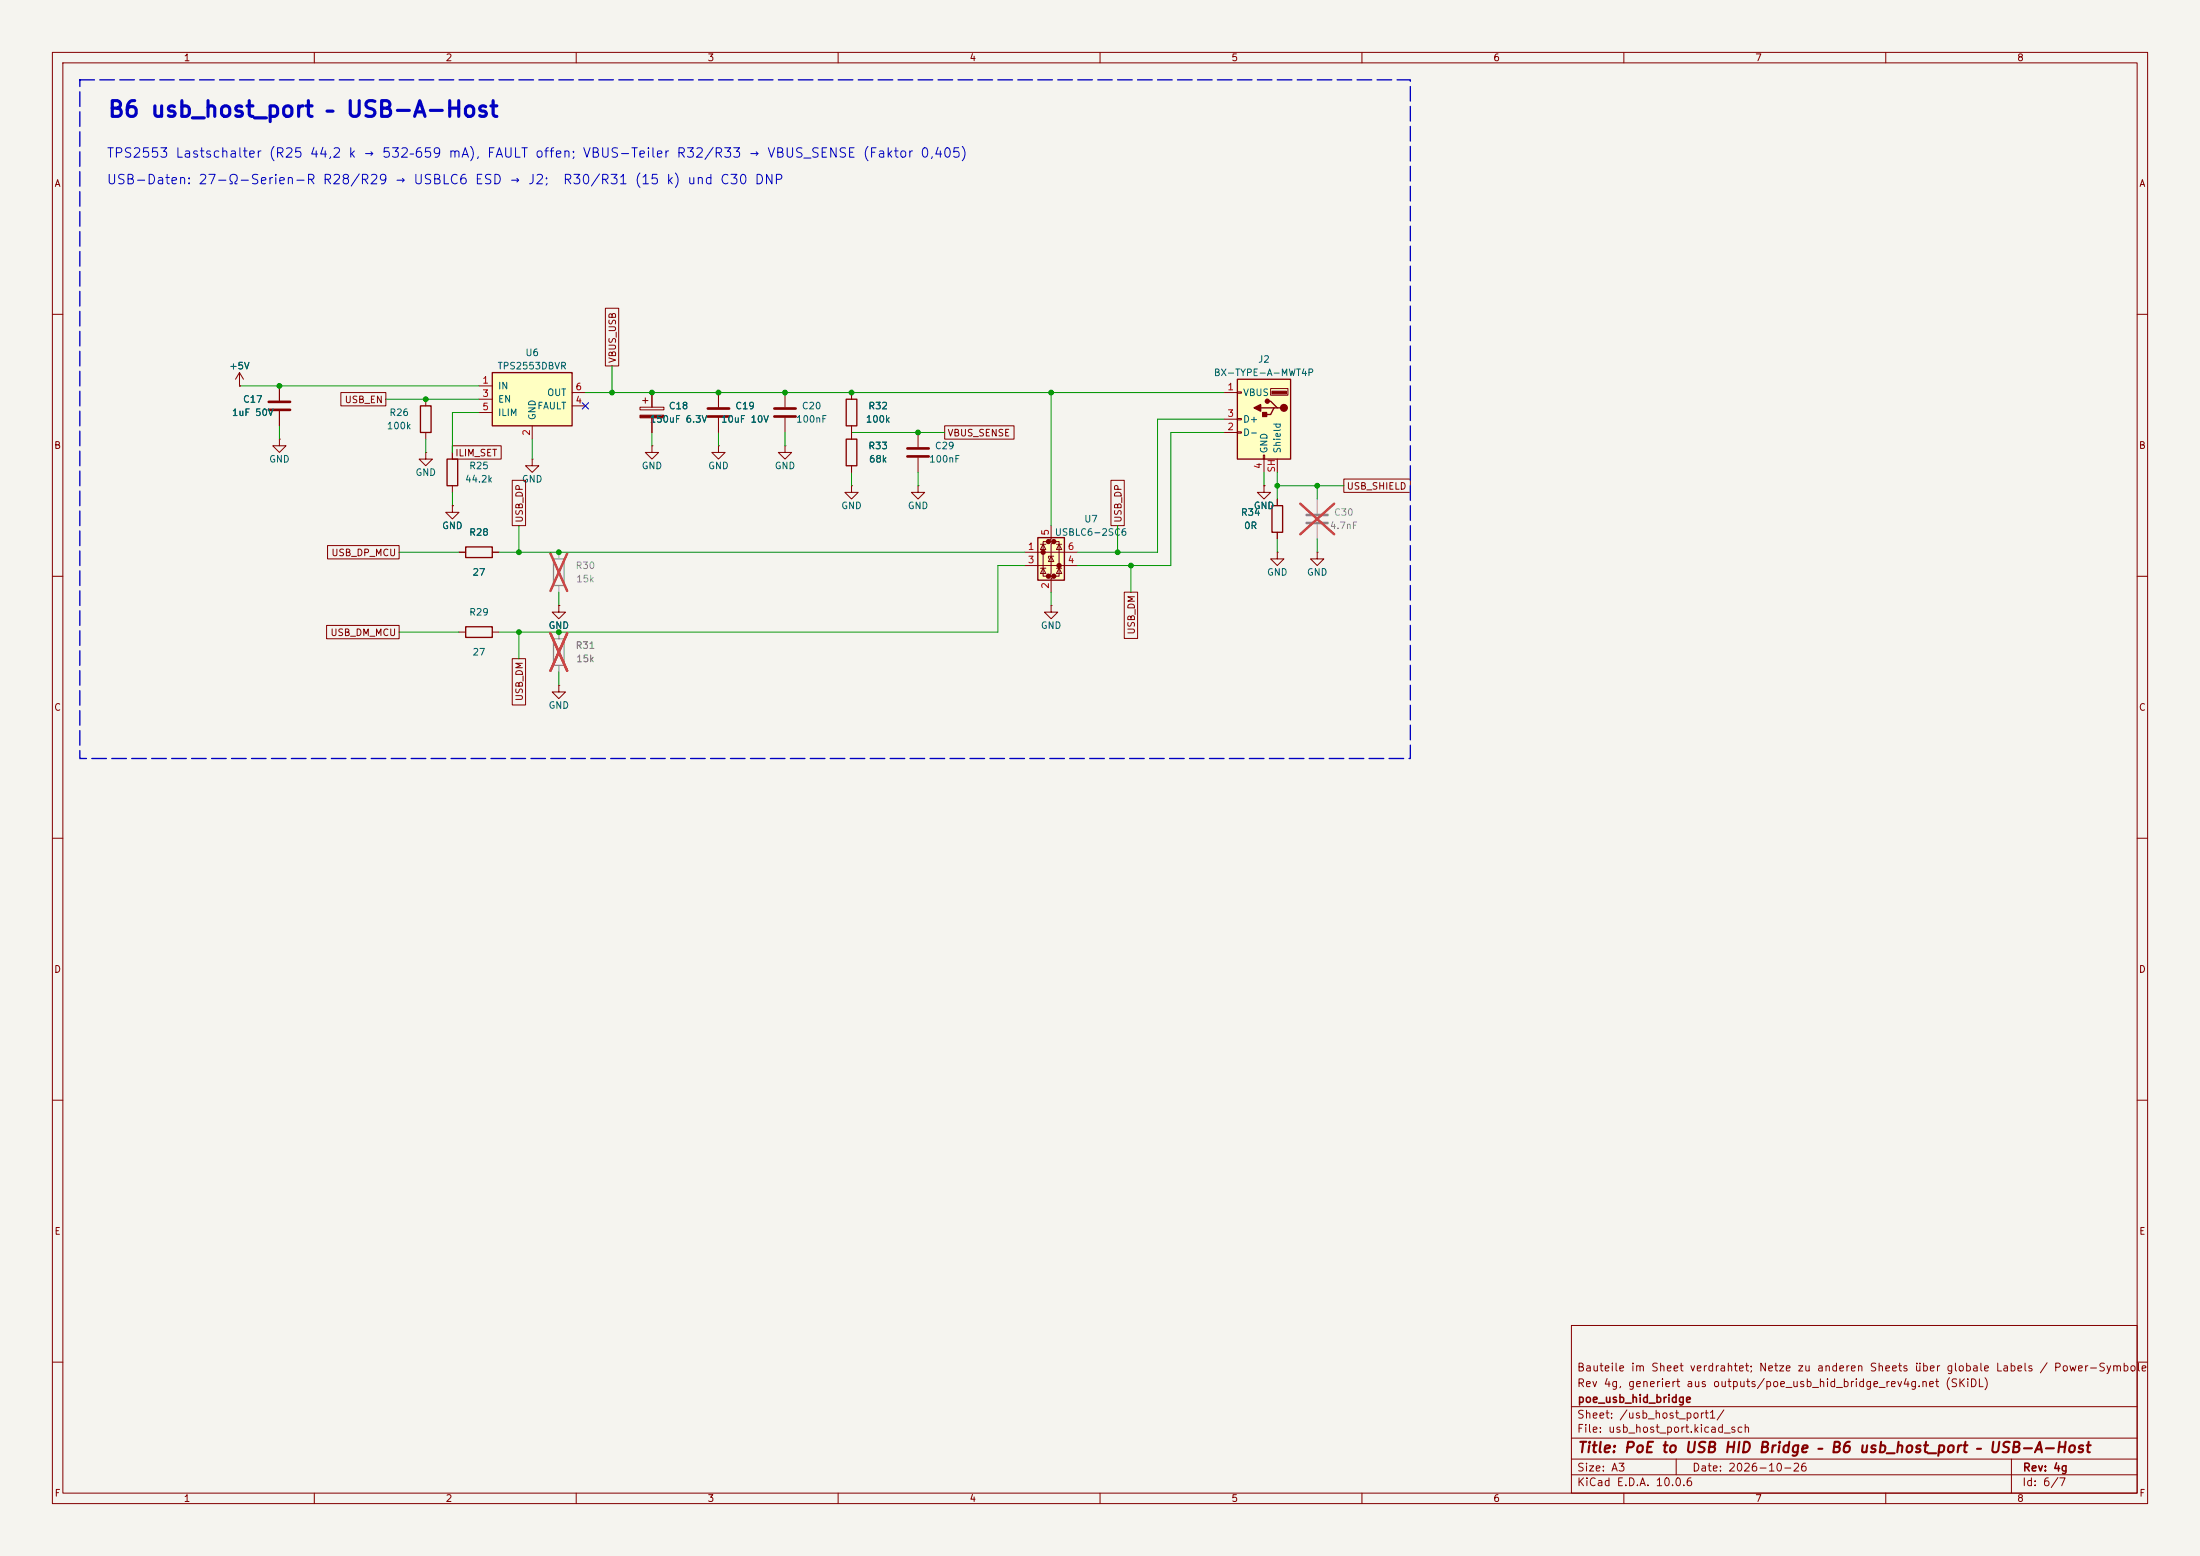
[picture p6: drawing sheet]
<svg xmlns="http://www.w3.org/2000/svg" width="420mm" height="297mm" viewBox="0 0 420 297" stroke-linecap="round" stroke-linejoin="round" font-family="sans-serif">
<path d="M0 0h420v297h-420z" fill="#f5f4ef" stroke="#f5f4ef" stroke-width=".19"/>
<g fill="none" stroke="#840000" stroke-width=".19">
<path d="M10 10h400v277h-400zM12 12h396v273h-396zM60 10v2M110 10v2M160 10v2M210 10v2M260 10v2M310 10v2M360 10v2M10 60h2M122.2 77.7h4.5v.5h-4.5zM122.7 76.5h1"/>
<path d="M123.2 75.9v1.1M124.5 74.9v2.8M124.5 79.8v2.8M137.2 74.9v2.8M137.2 79.8v2.8M408 60h2M101.6 87.6v1.3h1.3l-1.3 1.3-1.3-1.3h1.3M101.6 87.6h.1M124.5 85.1v1.3h1.2l-1.2 1.2-1.3-1.2h1.3M124.5 85.1h.1M137.2 85.1v1.3h1.2l-1.2 1.2-1.3-1.2h1.3M137.2 85.1h.1"/>
<path d="M175.3 82.6v2.7M175.3 87.4v2.8M10 110h2M87.6 105.4h1.3M94 105.4h1.2M106.7 115.6v1.2h1.2l-1.2 1.3-1.3-1.3h1.3M106.7 115.6h.1M408 110h2M10 160h2M408 160h2M10 210h2M408 210h2"/>
<path d="M300 253h108v32h-108zM10 260h2M300 278.5h108M300 274.5h108M300 268.5h108M320 278.5v3M384 278.5v6.5M408 260h2M60 285v2M110 285v2M160 285v2M210 285v2"/>
<path d="M260 285v2M300 281.5h108M310 285v2M360 285v2"/>
</g>
<path d="M122.2 79.2h4.5v.6h-4.5z" fill="#840000" stroke="#840000" stroke-width=".19"/>
<path d="M105.7 106.7h2v5.1h-2zM105.7 121.9h2v5.1h-2z" fill="none" stroke="#9c9b98" stroke-width=".25"/>
<path d="M106.7 105.4v1.3M106.7 111.8v1.2M106.7 120.7v1.2M106.7 127v1.3" fill="none" stroke="#9c9b98" stroke-width=".19"/>
<path d="M105.1 105.6l3.2 7.2M108.3 105.6l-3.2 7.2M105.1 120.9l3.2 7.1M108.3 120.9l-3.2 7.1" fill="none" stroke="#e12e31" stroke-width=".46"/>
<path d="M135.1 78h4.1M135.1 79.5h4.1M173.2 85.6h4.1M173.2 87.1h4.1" fill="none" stroke="#840000" stroke-width=".51"/>
<path d="M88.9 104.4h5.1v2h-5.1z" fill="none" stroke="#840000" stroke-width=".25"/>
<path d="M198.1 102.6h5.1v8.1h-5.1z" fill="#ffffc2"/>
<g fill="#840000" stroke="#840000" stroke-width=".51">
<circle cx="199.1" cy="105.4" r=".25"/>
<circle cx="200.2" cy="103.4" r=".25"/>
<circle cx="200.2" cy="110" r=".25"/>
<circle cx="201.2" cy="103.4" r=".25"/>
<circle cx="201.2" cy="110" r=".25"/>
<circle cx="202.2" cy="107.9" r=".25"/>
</g>
<g fill="none" stroke="#840000" stroke-width=".19">
<path d="M86.4 96.5v1.3h1.2l-1.2 1.3-1.3-1.3h1.3M86.4 96.5h.1M86.4 86.4v1.2M86.4 92.7v1.3M195.6 105.4h10.1M195.6 108h10.1M198.6 108.5h1M198.6 103.9h1M199.1 103.9l.5 1h-1zM199.1 108.5l.5 1h-1zM200.2 103.4h-1.1v6.6h1.1M200.7 100.3v2.6l-.5 .5h1l-.5 .5v5.6l-.5 .5h1l-.5 .5v2.5"/>
<path d="M200.7 106.2l.5 1h-1zM200.7 115.6v1.2h1.2l-1.2 1.3-1.3-1.3h1.3M200.7 115.6h.1M201.2 106.2h-1v.4M201.2 103.4h1v6.6h-1M201.7 108.5h1M201.7 103.9h1M202.2 103.9l.5 1h-1zM202.2 108.5l.5 1h-1z"/>
</g>
<path d="M85.3 87.6h2.1v5.1h-2.1zM198.1 102.6h5.1v8.1h-5.1z" fill="none" stroke="#840000" stroke-width=".25"/>
<path d="M249.4 98.3h4.1M249.4 99.8h4.1" fill="none" stroke="#9c9b98" stroke-width=".51"/>
<path d="M251.5 95.3v2.7M251.5 100.1v2.8" fill="none" stroke="#9c9b98" stroke-width=".19"/>
<path d="M248.2 96.1l6.5 5.9M254.7 96.1l-6.5 5.9" fill="none" stroke="#e12e31" stroke-width=".46"/>
<path d="M236.2 72.4h10.2v15.2h-10.2z" fill="#ffffc2"/>
<path d="M80.3 77.5h2v5.1h-2zM161.5 76.2h2.1v5.1h-2.1zM236.2 72.4h10.2v15.2h-10.2zM240.7 77.9h2.5M241.9 76.6h.7l1.2 1.3h.7M243.8 77.9h-.6l-.6 1.2h-1.3M161.5 83.8h2.1v5.1h-2.1zM242.8 96.5h2.1v5.1h-2.1zM88.9 119.6h5.1v2.1h-5.1z" fill="none" stroke="#840000" stroke-width=".25"/>
<g fill="#840000" stroke="#840000" stroke-width=".25">
<path d="M241 78.7h.8v.8h-.8z"/>
<path d="M239.4 77.9l1.3-.7v1.3z"/>
<circle cx="245.1" cy="77.9" r=".63"/>
<circle cx="241.9" cy="76.6" r=".38"/>
</g>
<path d="M242.8 74.7h2.8v.5h-2.8z" fill="#840000" stroke="#840000" stroke-width=".19"/>
<g fill="none" stroke="#840000" stroke-width=".19">
<path d="M45.7 73.7h.1M45.7 71.1l-.7 1.3M45.7 71.1l.8 1.3M45.7 71.1v2.6M53.3 73.7v2.8M53.3 78.5v2.8M81.3 76.2v1.3M149.9 74.9v2.8M149.9 79.8v2.8M162.6 74.9v1.3M233.7 74.9h2.5M236.2 74.8h.8v.3h-.8z"/>
<path d="M236.2 79.9h.8v.2h-.8zM242.6 74.2h3.3v1.2h-3.3zM53.3 83.8v1.3h1.3l-1.3 1.3-1.2-1.3h1.2M53.3 83.8h.1M81.3 86.4v1.2h1.2l-1.2 1.3-1.3-1.3h1.3M81.3 86.4h.1M81.3 82.6v1.2M149.9 85.1v1.3h1.2l-1.2 1.2-1.3-1.2h1.3M149.9 85.1h.1M162.6 92.7v1.3h1.2l-1.2 1.3-1.3-1.3h1.3M162.6 92.7h.1M162.6 81.3v2.5"/>
<path d="M162.6 88.9v1.3M175.3 92.7v1.3h1.2l-1.2 1.3-1.3-1.3h1.3M175.3 92.7h.1M233.7 82.6h2.5M233.7 80h2.5M236.2 82.4h.8v.3h-.8zM241.2 86.9h.2v.7h-.2zM241.3 92.7v1.3h1.3l-1.3 1.3-1.3-1.3h1.3M241.3 92.7h.1M241.3 87.6v2.6M243.8 87.6v2.6M243.8 95.3v1.2"/>
<path d="M243.8 105.4v1.3h1.3l-1.3 1.3-1.2-1.3h1.2M243.8 105.4h.1M243.8 101.6v1.3M251.5 105.4v1.3h1.2l-1.2 1.3-1.3-1.3h1.3M251.5 105.4h.1M87.6 120.7h1.3M94 120.7h1.2M106.7 130.8v1.3h1.2l-1.2 1.3-1.3-1.3h1.3M106.7 130.8h.1"/>
</g>
<path d="M51.3 76.7h4.1M51.3 78.2h4.1M147.8 78h4.1M147.8 79.5h4.1" fill="none" stroke="#840000" stroke-width=".51"/>
<path d="M94 71.1h15.2v10.2h-15.2z" fill="#ffffc2"/>
<path d="M94 71.1h15.2v10.2h-15.2z" fill="none" stroke="#840000" stroke-width=".25"/>
<g fill="none" stroke="#840000" stroke-width=".19">
<path d="M115.6 58.8h2.5v11.1h-2.5zM45.7 73.7h.1M53.3 73.7v2.8M53.3 78.5v2.8M65.1 74.9h8.6v2.6h-8.6zM91.4 73.7h2.6M91.4 76.2h2.6M91.4 78.7h2.6M109.2 77.5h2.6M109.2 74.9h2.6M124.5 74.9v2.8M124.5 79.8v2.8"/>
<path d="M137.2 74.9v2.8M137.2 79.8v2.8M162.6 74.9v1.3M86.4 85.1h9.3v2.5h-9.3zM86.4 96.5h.1M97.8 91.7h2.5v8.6h-2.5zM101.6 81.3v2.5M162.6 81.3v2.5M162.6 88.9v1.3M180.3 81.3h13.3v2.5h-13.3zM212.1 91.7h2.5v8.6h-2.5zM241.3 92.7h.1"/>
<path d="M243.8 95.3v1.2M256.5 91.4h12.7v2.6h-12.7zM62.3 119.4h13.9v2.5h-13.9zM62.5 104.1h13.7v2.6h-13.7zM87.6 105.4h1.3M94 105.4h1.2M106.7 115.6h.1M214.6 113h2.6v8.9h-2.6zM243.8 101.6v1.3M97.8 125.7h2.5v8.9h-2.5z"/>
</g>
<g fill="none" stroke="#009600" stroke-width=".19">
<path d="M45.7 73.7h45.7M73.7 76.2h17.7M91.4 78.7h-5v7.7M111.8 74.9h121.9M116.8 69.9v5M200.7 74.9v25.4M53.3 81.3v2.5M81.3 83.8v2.6M86.4 94v2.5M101.6 83.8v3.8M124.5 82.6v2.5M137.2 82.6v2.5"/>
<path d="M149.9 82.6v2.5M162.6 82.6h17.7M162.6 90.2v2.5M175.3 90.2v2.5M233.7 80h-12.7v25.4h-15.3M233.7 82.6h-10.2v25.4h-17.8M241.3 90.2v2.5M243.8 90.2v5.1M243.8 92.7h12.7M251.5 92.7v2.6M76.2 105.4h11.4M95.2 105.4h100.4"/>
<path d="M99.1 100.3v5.1M106.7 113v2.6M195.6 108h-5.1v12.7h-95.3M200.7 113v2.6M213.4 100.3v5.1M215.9 108v5M243.8 102.9v2.5M251.5 102.9v2.5M76.2 120.7h11.4M99.1 120.7v5M106.7 128.3v2.5"/>
</g>
<path d="M111.2 76.9l1.2 1.2M112.4 76.9l-1.2 1.2" fill="none" stroke="#000084" stroke-width=".19"/>
<path d="M15.2 15.2h254v129.6h-254z" fill="none" stroke="#0000c2" stroke-width=".25" stroke-dasharray="2.8 1"/>
<path d="M106.7 120.7v1.2M106.7 127v1.3" fill="none" stroke="#9c9b98" stroke-width=".19"/>
<path d="M105.1 120.9l3.2 7.1M108.3 120.9l-3.2 7.1" fill="none" stroke="#e12e31" stroke-width=".46"/>
<g fill="#009600" stroke="#009600" stroke-width=".19">
<circle cx="137.2" cy="74.9" r=".46"/>
<circle cx="149.9" cy="74.9" r=".46"/>
<circle cx="162.6" cy="74.9" r=".46"/>
<circle cx="175.3" cy="82.6" r=".46"/>
<circle cx="106.7" cy="105.4" r=".46"/>
<circle cx="106.7" cy="120.7" r=".46"/>
<circle cx="99.1" cy="120.7" r=".46"/>
<circle cx="81.3" cy="76.2" r=".46"/>
<circle cx="99.1" cy="105.4" r=".46"/>
<circle cx="213.4" cy="105.4" r=".46"/>
<circle cx="215.9" cy="108" r=".46"/>
<circle cx="200.7" cy="74.9" r=".46"/>
<circle cx="251.5" cy="92.7" r=".46"/>
<circle cx="243.8" cy="92.7" r=".46"/>
<circle cx="116.8" cy="74.9" r=".46"/>
<circle cx="124.5" cy="74.9" r=".46"/>
<circle cx="53.3" cy="73.7" r=".46"/>
</g>
<text font-size="3" fill="#0000c2" x="20.4" y="23.1">B6 usb_host_port – USB-A-Host</text>
<text font-size="2" fill="#840000" x="301" y="277.8">Title: PoE to USB HID Bridge – B6 usb_host_port – USB-A-Host</text>
<g font-size="1.8" fill="#0000c2">
<text x="20.2" y="30.5">TPS2553 Lastschalter (R25 44,2 k → 532–659 mA), FAULT offen; VBUS-Teiler R32/R33 → VBUS_SENSE (Faktor 0,405)</text>
<text x="20.2" y="35.6">USB-Daten: 27-Ω-Serien-R R28/R29 → USBLC6 ESD → J2;</text>
<text x="107.3" y="35.6">R30/R31 (15 k) und C30 DNP</text>
</g>
<g font-size="1.5" fill="#840000">
<text x="300.9" y="262.1">Bauteile im Sheet verdrahtet; Netze zu anderen Sheets über globale Labels / Power-Symbole</text>
<text x="300.9" y="265.1">Rev 4g, generiert aus outputs/poe_usb_hid_bridge_rev4g.net (SKiDL)</text>
<text x="301" y="268.1">poe_usb_hid_bridge</text>
<text x="300.9" y="273.8">File: usb_host_port.kicad_sch</text>
<text x="300.9" y="271.1">Sheet: /usb_host_port1/</text>
<text x="300.9" y="281.2">Size: A3</text>
<text x="322.9" y="281.2">Date: 2026-10-26</text>
<text x="386" y="281.2">Rev: 4g</text>
<text x="300.9" y="284">KiCad E.D.A. 10.0.6</text>
<text x="385.9" y="284">Id: 6/7</text>
</g>
<g font-size="1.3" fill="#840000">
<text x="35" y="12">1</text>
<text x="85" y="12">2</text>
<text x="135" y="12">3</text>
<text x="185" y="12">4</text>
<text x="235" y="12">5</text>
<text x="285" y="12">6</text>
<text x="335" y="12">7</text>
<text x="385" y="12">8</text>
<text x="10.3" y="36">A</text>
<text x="408.3" y="36">A</text>
<text x="117.9" y="69.4" transform="rotate(-90 117.9 69.4)">VBUS_USB</text>
<text x="65.7" y="77.3">USB_EN</text>
<text x="180.8" y="83.6">VBUS_SENSE</text>
<text x="10.2" y="86">B</text>
<text x="86.8" y="87.4">ILIM_SET</text>
<text x="408.2" y="86">B</text>
<text x="257" y="93.8">USB_SHIELD</text>
<text x="100.1" y="99.9" transform="rotate(-90 100.1 99.9)">USB_DP</text>
<text x="214.4" y="99.9" transform="rotate(-90 214.4 99.9)">USB_DP</text>
<text x="63.2" y="106.5">USB_DP_MCU</text>
<text x="63" y="121.7">USB_DM_MCU</text>
<text x="217" y="121.2" transform="rotate(-90 217 121.2)">USB_DM</text>
<text x="10.2" y="136">C</text>
<text x="100.1" y="133.9" transform="rotate(-90 100.1 133.9)">USB_DM</text>
<text x="408.2" y="136">C</text>
<text x="10.2" y="186">D</text>
<text x="408.2" y="186">D</text>
<text x="10.3" y="236">E</text>
<text x="408.3" y="236">E</text>
<text x="10.3" y="286">F</text>
<text x="35" y="287">1</text>
<text x="85" y="287">2</text>
<text x="135" y="287">3</text>
<text x="185" y="287">4</text>
<text x="235" y="287">5</text>
<text x="285" y="287">6</text>
<text x="335" y="287">7</text>
<text x="385" y="287">8</text>
<text x="408.3" y="286">F</text>
</g>
<g font-size="1.3" fill="#006464">
<text x="43.7" y="70.8">+5V</text>
<text x="94.9" y="70.8">TPS2553DBVR</text>
<text x="100.2" y="68.3">U6</text>
<text x="240.1" y="69.5">J2</text>
<text x="46.3" y="77.2">C17</text>
<text x="95" y="74.6">IN</text>
<text x="95" y="77.2">EN</text>
<text x="104.3" y="75.9">OUT</text>
<text x="231.6" y="72.1">BX-TYPE-A-MWT4P</text>
<text x="237.2" y="75.9">VBUS</text>
<text x="44.2" y="79.7">1uF 50V</text>
<text x="73.7" y="82.2">100k</text>
<text x="74.2" y="79.7">R26</text>
<text x="95" y="79.7">ILIM</text>
<text x="102.5" y="78.4">FAULT</text>
<text x="102.6" y="80.3" transform="rotate(-90 102.6 80.3)">GND</text>
<text x="123.9" y="81">150uF 6.3V</text>
<text x="127.6" y="78.4">C18</text>
<text x="137.5" y="81">10uF 10V</text>
<text x="140.3" y="78.4">C19</text>
<text x="151.9" y="81">100nF</text>
<text x="153" y="78.4">C20</text>
<text x="165.2" y="81">100k</text>
<text x="165.7" y="78.4">R32</text>
<text x="237.2" y="83.5">D-</text>
<text x="237.2" y="81">D+</text>
<text x="51.3" y="88.6">GND</text>
<text x="89.5" y="89.9">R25</text>
<text x="122.4" y="89.9">GND</text>
<text x="135.1" y="89.9">GND</text>
<text x="147.8" y="89.9">GND</text>
<text x="165.7" y="86.1">R33</text>
<text x="165.8" y="88.6">68k</text>
<text x="177.3" y="88.6">100nF</text>
<text x="178.4" y="86.1">C29</text>
<text x="242.3" y="86.6" transform="rotate(-90 242.3 86.6)">GND</text>
<text x="244.8" y="86.6" transform="rotate(-90 244.8 86.6)">Shield</text>
<text x="79.2" y="91.1">GND</text>
<text x="88.7" y="92.4">44.2k</text>
<text x="99.5" y="92.4">GND</text>
<text x="84.3" y="101.3">GND</text>
<text x="160.5" y="97.5">GND</text>
<text x="173.2" y="97.5">GND</text>
<text x="206.9" y="100">U7</text>
<text x="236.8" y="98.8">R34</text>
<text x="237.4" y="101.3">0R</text>
<text x="239.2" y="97.5">GND</text>
<text x="89.5" y="102.6">R28</text>
<text x="201.3" y="102.6">USBLC6-2SC6</text>
<text x="90.1" y="110.2">27</text>
<text x="241.8" y="110.2">GND</text>
<text x="249.4" y="110.2">GND</text>
<text x="89.5" y="117.8">R29</text>
<text x="90.1" y="125.4">27</text>
<text x="104.6" y="120.3">GND</text>
<text x="198.6" y="120.3">GND</text>
<text x="104.6" y="135.6">GND</text>
</g>
<g font-size="1.3" fill="#a90000">
<text x="92" y="73.5">1</text>
<text x="92" y="76.1">3</text>
<text x="109.8" y="77.3">4</text>
<text x="109.8" y="74.8">6</text>
<text x="234.2" y="74.8">1</text>
<text x="92" y="78.6">5</text>
<text x="101.5" y="83.3" transform="rotate(-90 101.5 83.3)">2</text>
<text x="234.2" y="82.4">2</text>
<text x="234.2" y="79.9">3</text>
<text x="241.2" y="89.6" transform="rotate(-90 241.2 89.6)">4</text>
<text x="243.7" y="90.3" transform="rotate(-90 243.7 90.3)">SH</text>
<text x="196.1" y="105.3">1</text>
<text x="196.1" y="107.8">3</text>
<text x="200.5" y="102.3" transform="rotate(-90 200.5 102.3)">5</text>
<text x="203.7" y="107.8">4</text>
<text x="203.7" y="105.3">6</text>
<text x="200.5" y="112.5" transform="rotate(-90 200.5 112.5)">2</text>
</g>
<g font-size="1.3" fill="#939391">
<text x="253.8" y="101.3">4.7nF</text>
<text x="254.6" y="98.8">C30</text>
<text x="109.8" y="108.9">R30</text>
<text x="109.9" y="111.5">15k</text>
<text x="109.8" y="124.2">R31</text>
<text x="109.9" y="126.7">15k</text>
</g>
</svg>
